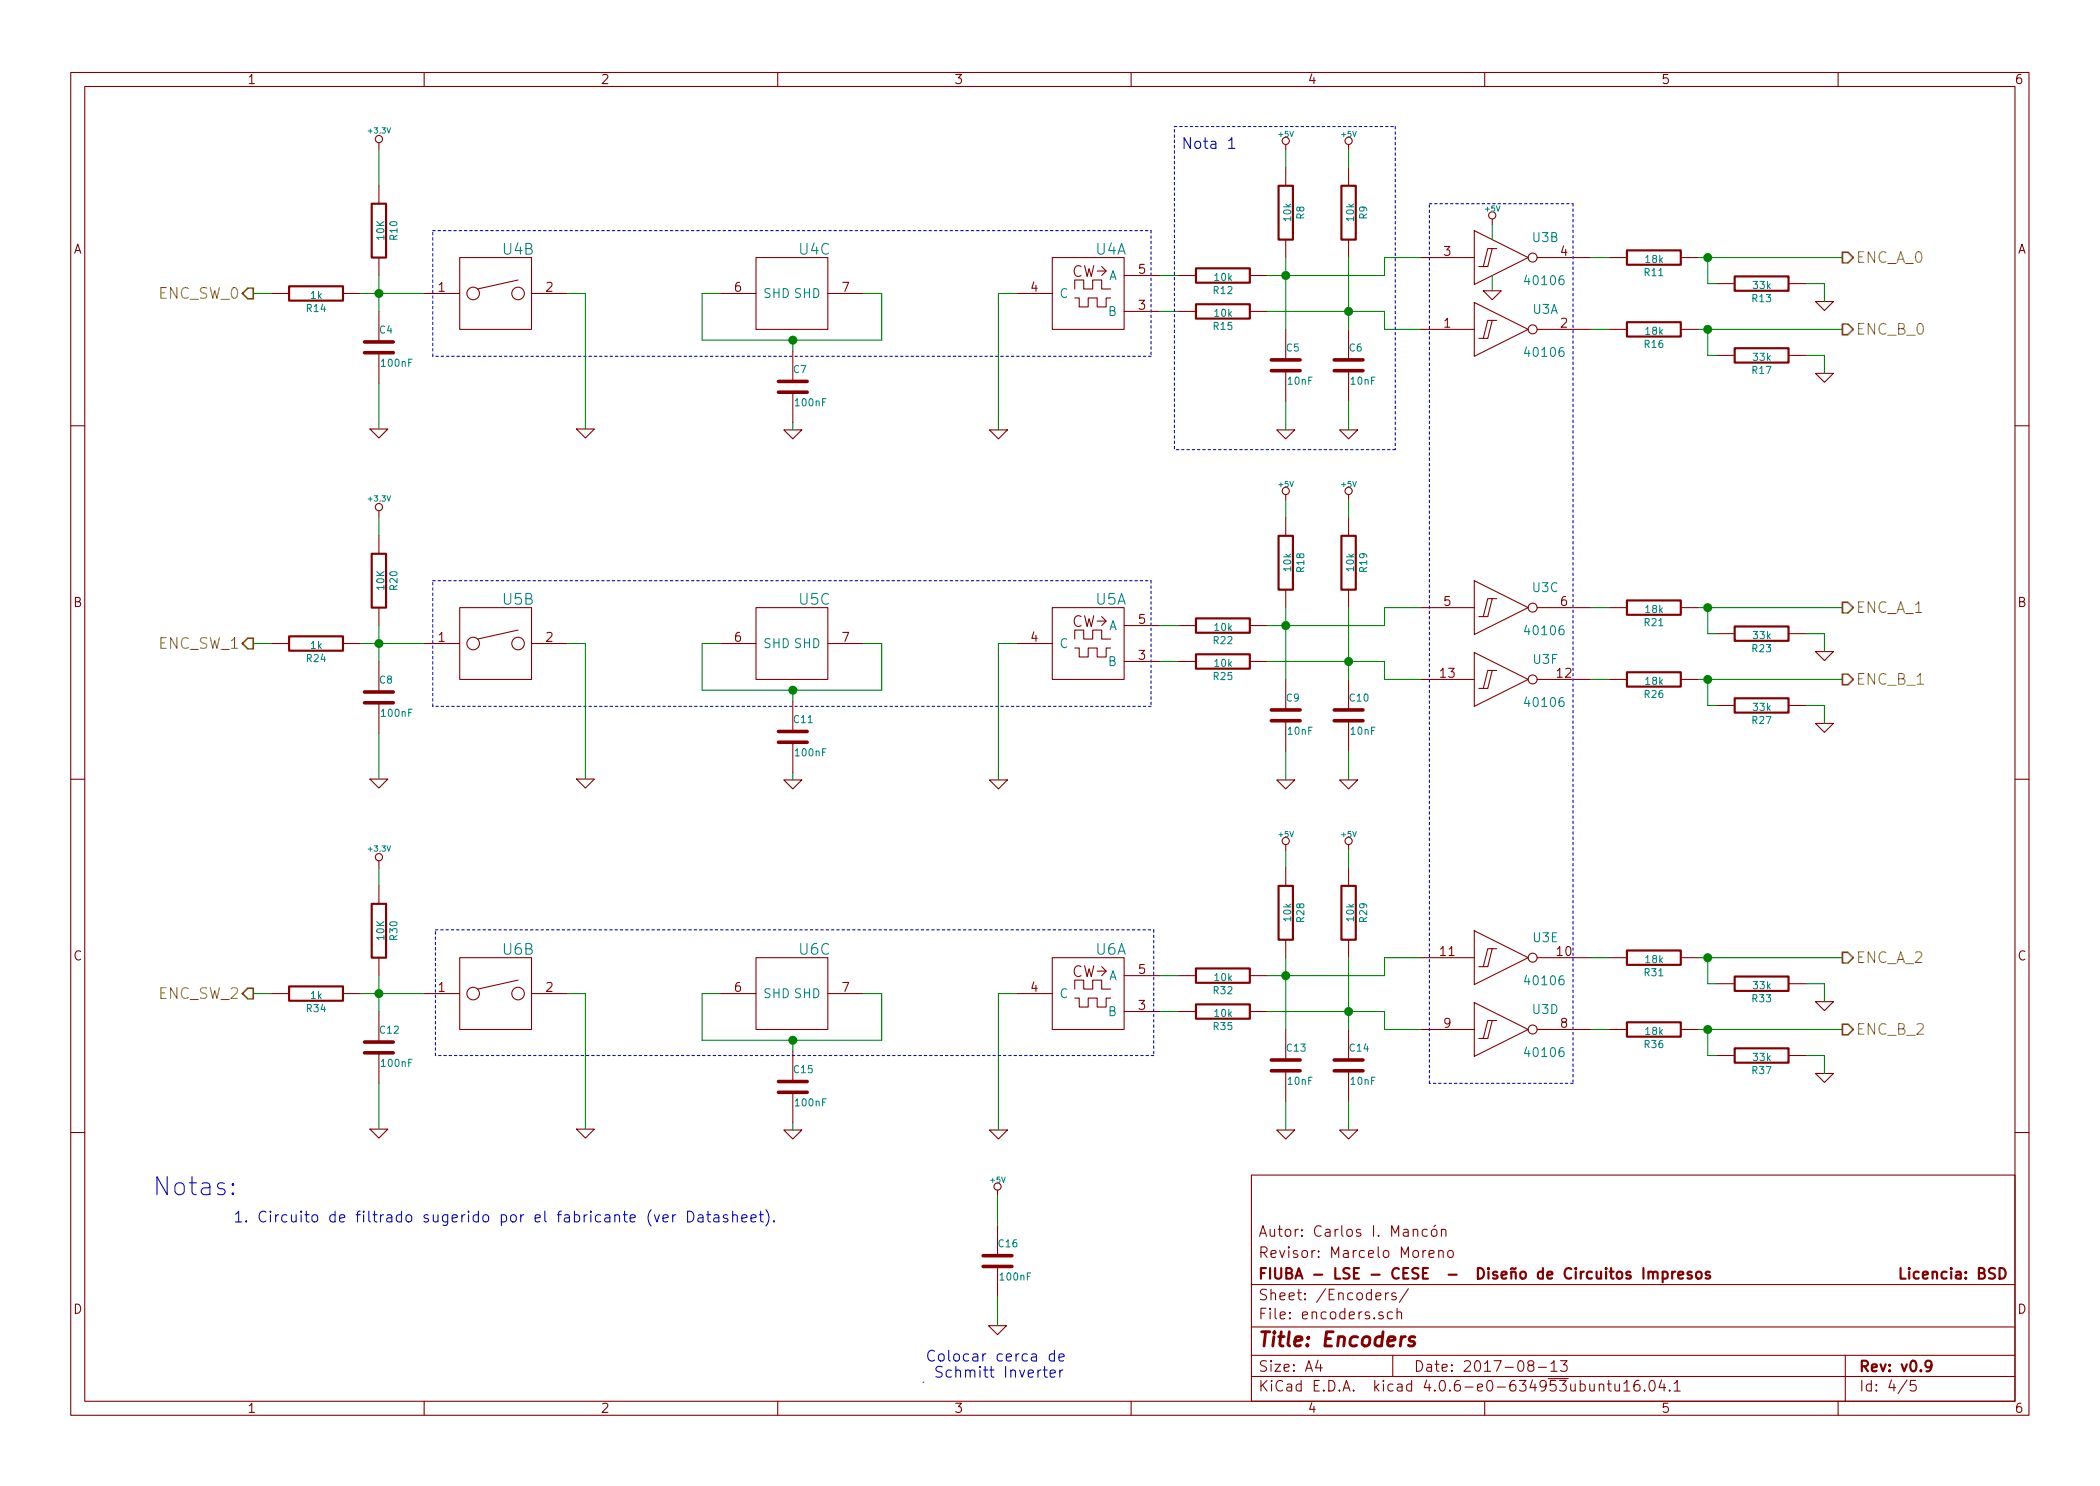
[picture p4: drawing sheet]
<svg xmlns="http://www.w3.org/2000/svg" width="297mm" height="210mm" viewBox="0 0 297 210" stroke-linecap="round" stroke-linejoin="round" font-family="sans-serif">
<g fill="none" stroke="#840000" stroke-width=".15">
<path d="M10 10.3h277v189.9h-277zM12 12.2h273v186.1h-273zM60 10.3v1.9M110 10.3v1.9M160 10.3v1.9M210 10.3v1.9M260 10.3v1.9M53.6 20.2v1M53.6 26.3v2.5M53.6 36.4v2.6M65 36.4h10.2v10.2h-10.2zM73.3 39.6l-5.7 1.3"/>
<path d="M106.9 36.4h10.2v10.2h-10.2zM148.8 36.4h10.2v10.2h-10.2zM155.8 37.7l.7 .6h-1.3M156.5 38.3l-.7 .7M159 39h5.1M166.6 39h2.6M176.8 39h2.5M181.9 20.4v.8M181.9 23.7v2.6M181.9 33.9v2.5M190.8 20.4v.8M190.8 23.7v2.6"/>
<path d="M190.8 33.9v2.5M200.9 36.4h7.6M208.5 32.6l7.7 3.8-7.7 3.9zM209.2 37.7h.6M210.4 35.2h.7l-.7 2.5h-.6zM211.1 31v.7M211.1 35.2h.6M217.4 36.4h7.6M227.6 36.4h2.5M237.7 36.4h2.6M38.4 41.5h2.5M48.5 41.5h2.6"/>
<path d="M53.6 44.1v4.3M53.6 49.9v4.3M59.9 41.5h5.1M75.2 41.5h5.1M101.9 41.5h5M112.1 49.7v4.3M112.1 55.5v4.3M117.1 41.5h5.1M143.8 41.5h5M152 40.9v-1.3h1.3v1.3h1.3v-1.3h1.2v1.3h1.3M152 42.2h.7v1.2h1.2v-1.2h1.3v1.2h1.3v-1.2h.6M159 44.1h5.1"/>
<path d="M166.6 44.1h2.6M176.8 44.1h2.5M181.9 46.6v4.3M181.9 52.4v4.4M190.8 46.6v4.3M190.8 52.4v4.4M200.9 46.6h7.6M208.5 42.8l7.7 3.8-7.7 3.8zM209.2 47.9h.6M209.8 41.1h2.5l-1.2 1.3zM210.4 45.3h.7l-.7 2.6h-.6zM211.1 45.3h.6"/>
<path d="M217.4 46.6h7.6M227.6 46.6h2.5M237.7 46.6h2.6M242.8 50.3h2.6M242.8 40.1h2.6M253 50.3h2.5M253 40.1h2.5M256.8 52.8h2.5l-1.2 1.3zM256.8 42.7h2.5l-1.2 1.2zM10 60.2h2M52.3 60.7h2.6l-1.3 1.3zM53.6 72.3v1"/>
<path d="M53.6 75.8v2.6M81.5 60.7h2.6l-1.3 1.3zM110.9 60.8h2.5l-1.3 1.3zM140 60.8h2.5l-1.3 1.3zM180.6 60.8h2.5l-1.2 1.3zM181.9 70v.7M181.9 73.3v2.5M189.5 60.8h2.5l-1.2 1.3zM190.8 70v.7M190.8 73.3v2.5M285 60.2h2M38.4 91.1h2.5"/>
<path d="M48.5 91.1h2.6M53.6 86v2.5M53.6 93.6v4.3M53.6 99.4v4.4M59.9 91.1h5.1M65 86h10.2v10.1h-10.2zM73.3 89.1l-5.7 1.3M75.2 91.1h5.1M101.9 91.1h5M106.9 86h10.2v10.1h-10.2zM112.1 99.2v4.3M117.1 91.1h5.1"/>
<path d="M143.8 91.1h5M148.8 86h10.2v10.1h-10.2zM152 90.4v-1.3h1.3v1.3h1.3v-1.3h1.2v1.3h1.3M152 91.7h.7v1.3h1.2v-1.3h1.3v1.3h1.3v-1.3h.6M155.8 87.2l.7 .7h-1.3M156.5 87.9l-.7 .6M159 93.6h5.1M159 88.5h5.1M166.6 93.6h2.6M166.6 88.5h2.6M176.8 93.6h2.5M176.8 88.5h2.5"/>
<path d="M181.9 83.4v2.6M181.9 96.1v4.4M190.8 83.4v2.6M190.8 96.1v4.4M200.9 86h7.6M200.9 96.1h7.6M208.5 82.2l7.7 3.8-7.7 3.8zM208.5 92.3l7.7 3.8-7.7 3.8zM209.2 87.2h.6M209.2 97.4h.6M210.4 84.7h.7l-.7 2.5h-.6zM210.4 94.9h.7l-.7 2.5h-.6z"/>
<path d="M211.1 84.7h.6M211.1 94.9h.6M217.4 86h7.6M217.4 96.1h7.6M227.6 86h2.5M227.6 96.1h2.5M237.7 86h2.6M237.7 96.1h2.6M242.8 99.8h2.6M242.8 89.7h2.6M253 99.8h2.5M253 89.7h2.5"/>
<path d="M256.8 92.2h2.5l-1.2 1.3zM10 110.3h2M52.3 110.2h2.6l-1.3 1.3zM81.5 110.2h2.6l-1.3 1.3zM110.9 110.4h2.5l-1.3 1.2zM112.1 105v4.3M140 110.4h2.5l-1.3 1.2zM180.6 110.4h2.5l-1.2 1.2zM181.9 119.5v.8M181.9 102v4.3M189.5 110.4h2.5l-1.2 1.2zM190.8 119.5v.8"/>
<path d="M190.8 102v4.3M256.8 102.4h2.5l-1.2 1.2zM285 110.3h2M53.6 121.8v1M53.6 125.3v2.6M53.6 135.5v2.5M65 135.5h10.2v10.2h-10.2zM73.3 138.7l-5.7 1.2M106.9 135.5h10.2v10.2h-10.2zM148.8 135.5h10.2v10.2h-10.2zM152 139.9v-1.2h1.3v1.2h1.3v-1.2h1.2v1.2h1.3M155.8 136.8l.7 .6h-1.3"/>
<path d="M156.5 137.4l-.7 .6M159 138h5.1M166.6 138h2.6M176.8 138h2.5M181.9 122.8v2.5M181.9 133v2.5M190.8 122.8v2.5M190.8 133v2.5M200.9 135.5h7.6M208.5 131.7l7.7 3.8-7.7 3.8zM209.2 136.8h.6M210.4 134.2h.7l-.7 2.6h-.6z"/>
<path d="M211.1 134.2h.6M217.4 135.5h7.6M227.6 135.5h2.5M237.7 135.5h2.6M242.8 139.2h2.6M253 139.2h2.5M38.4 140.6h2.5M48.5 140.6h2.6M52.3 159.8h2.6l-1.3 1.2zM53.6 143.1v4.3M53.6 149v4.3M59.9 140.6h5.1"/>
<path d="M75.2 140.6h5.1M81.5 159.8h2.6l-1.3 1.2zM101.9 140.6h5M110.9 159.9h2.5l-1.3 1.3zM112.1 148.7v4.3M112.1 154.6v4.3M117.1 140.6h5.1M140 159.9h2.5l-1.3 1.3zM143.8 140.6h5M152 141.2h.7v1.3h1.2v-1.3h1.3v1.3h1.3v-1.3h.6M159 143.1h5.1M166.6 143.1h2.6"/>
<path d="M176.8 143.1h2.5M180.6 159.9h2.5l-1.2 1.3zM181.9 145.7v4.3M181.9 151.5v4.3M189.5 159.9h2.5l-1.2 1.3zM190.8 145.7v4.3M190.8 151.5v4.3M200.9 145.7h7.6M208.5 141.9l7.7 3.8-7.7 3.8zM209.2 146.9h.6M210.4 144.4h.7l-.7 2.5h-.6zM211.1 144.4h.6"/>
<path d="M217.4 145.7h7.6M227.6 145.7h2.5M237.7 145.7h2.6M242.8 149.3h2.6M253 149.3h2.5M256.8 151.9h2.5l-1.2 1.3zM256.8 141.7h2.5l-1.2 1.3zM10 160.2h2M141.1 168.4v.8M141.1 173.3v4.4M141.1 179.2v4.3M177 166.3h108v32h-108z"/>
<path d="M199.9 174.1a.38 .38 0 0 1 .6 0v.8M201.9 174l-.5-.1-.2 .3v.6l.2 .1 .5-.1M202.1 177.4l.7-.1v-.3l-.4-.1-.3 .2 .1 .7 .2 .1 .4-.1M202.5 174.1a.41 .41 0 0 1 .8 .1v.4a.41 .41 0 0 1-.4 .3 .41 .41 0 0 1-.4-.3zM203 173.3l-.2 .3M203.5 177.1a.38 .38 0 0 1 .6 0v.8M203.5 176.9v1M203.9 174.1a.38 .38 0 0 1 .6 0v.8M203.9 173.9v1M204.9 177.1a.41 .41 0 0 1 .7 .1v.4a.41 .41 0 0 1-.4 .3 .41 .41 0 0 1-.4-.3zM285 160.2h2M60 198.3v1.9"/>
<path d="M110 198.3v1.9M139.8 187.6h2.6l-1.3 1.2zM160 198.3v1.9M177 194.8h108M177 191.8h108M177 187.8h108M177 181.8h108M186.4 192.5l-.3 1h.9M186.8 193v1M195.6 185.7a.37 .37 0 0 0-.6 .1v.1a.54 .54 0 0 0 .6 .3l.1 .1-.1 .2-.1 .1-.5-.1M196 182.9v1M196.4 182.9l-.3 .1-.1 .2"/>
<path d="M197 185.7l-.5-.1-.3 .3 .1 .6 .2 .1 .5-.1M197 191.8v3M197.4 183a.37 .37 0 0 0-.6 .1v.1a.54 .54 0 0 0 .6 .3l.1 .1-.1 .2-.1 .1-.5-.1M197.6 185.7a.38 .38 0 0 1 .6 .1v.8M197.6 185.1v1.5M199.2 182.3l-1.3 2M210 198.3v1.9M216.4 193.2l-.3-.3 .1-.2 .2-.2 .4 .1 .2 .2-.1 .2-.2 .2h-.3a.48 .48 0 0 0-.2 .7l.2 .1h.3l.2-.1a.48 .48 0 0 0-.2-.7M217.6 193.5h1.1M219.4 193l.4-.5v1.5M219.4 194h.8M220.7 192.5h1l-.5 .6 .4 .1 .1 .2-.1 .5-.2 .1h-.4l-.3-.1"/>
<path d="M226.2 196a.38 .38 0 0 1 .6 0v.8M226.2 195.8v1M227.4 195.8h.5M227.6 195.3v1.3l.2 .2h.1M228.4 195.8l.1 .9a.4 .4 0 0 0 .6 0M229.1 195.8v1M229.7 195.8l.4-.5v1.5M229.7 196.8h.9M231.8 195.3a.59 .59 0 0 0-.7 .7l.1 .7 .2 .1h.3l.2-.1 .1-.5-.2-.2-.4-.1-.3 .3M232.6 196.7h.1l-.1 .1-.1-.1h.1v.1M233.4 195.5a.35 .35 0 0 1 .4-.2 .35 .35 0 0 1 .2 .3 .77 .77 0 0 1-.4 1.2 .9 .9 0 0 1-.2-1.3zM235 195.2l-.3 1.1h.9"/>
<path d="M235.4 195.8v1M236.2 196.7v.1l-.1-.1h.1v.1M236.8 195.8l.4-.5v1.5M236.8 196.8h.9M260 198.3v1.9M261 191.8v6.5M269.7 195.2l-1.2 2M271 195.3h-.7l-.1 .7a.62 .62 0 0 1 .7 0l.1 .2v.5l-.2 .1h-.4l-.2-.1"/>
<circle cx="53.6" cy="19.7" r=".51"/>
<circle cx="181.9" cy="19.9" r=".51"/>
<circle cx="190.8" cy="19.9" r=".51"/>
<circle cx="211.1" cy="30.5" r=".51"/>
<circle cx="216.8" cy="36.4" r=".63"/>
<circle cx="66.9" cy="41.5" r=".89"/>
<circle cx="73.3" cy="41.5" r=".89"/>
<circle cx="216.8" cy="46.6" r=".63"/>
<circle cx="53.6" cy="71.7" r=".51"/>
<circle cx="181.9" cy="69.5" r=".51"/>
<circle cx="190.8" cy="69.5" r=".51"/>
<circle cx="66.9" cy="91.1" r=".89"/>
<circle cx="73.3" cy="91.1" r=".89"/>
<circle cx="216.8" cy="96.1" r=".63"/>
<circle cx="216.8" cy="86" r=".63"/>
<circle cx="181.9" cy="119" r=".51"/>
<circle cx="190.8" cy="119" r=".51"/>
<circle cx="53.6" cy="121.3" r=".51"/>
<circle cx="216.8" cy="135.5" r=".63"/>
<circle cx="66.9" cy="140.6" r=".89"/>
<circle cx="73.3" cy="140.6" r=".89"/>
<circle cx="216.8" cy="145.7" r=".63"/>
<circle cx="141.1" cy="167.9" r=".51"/>
</g>
<g fill="none" stroke="#840000" stroke-width=".3">
<path d="M52.6 28.8h2v7.6h-2zM169.2 38h7.6v2h-7.6zM180.8 26.3h2.1v7.6h-2.1zM189.7 26.3h2.1v7.6h-2.1zM230.1 35.4h7.6v2.1h-7.6zM245.4 39.1h7.6v2h-7.6zM40.9 40.5h7.6v2h-7.6zM169.2 43h7.6v2.1h-7.6zM230.1 45.6h7.6v2h-7.6zM245.4 49.3h7.6v2h-7.6zM52.6 78.4h2v7.6h-2zM180.8 75.8h2.1v7.6h-2.1z"/>
<path d="M189.7 75.8h2.1v7.6h-2.1zM40.9 90h7.6v2.1h-7.6zM169.2 87.5h7.6v2h-7.6zM169.2 92.6h7.6v2h-7.6zM230.1 95.1h7.6v2h-7.6zM230.1 85h7.6v2h-7.6zM245.4 98.8h7.6v2h-7.6zM245.4 88.6h7.6v2.1h-7.6zM40.9 139.6h7.6v2h-7.6zM52.6 127.9h2v7.6h-2zM169.2 137h7.6v2.1h-7.6zM180.8 125.3h2.1v7.7h-2.1z"/>
<path d="M189.7 125.3h2.1v7.7h-2.1zM230.1 134.5h7.6v2h-7.6zM245.4 138.2h7.6v2h-7.6zM169.2 142.1h7.6v2h-7.6zM230.1 144.6h7.6v2.1h-7.6zM245.4 148.3h7.6v2.1h-7.6zM232.5 179.4v1.5M233.2 179.9v1M235.2 179.9v1.5M236.5 179.9v1M237 179.9l-.3 .1-.2 .2M268.8 179.4v1.5h.7"/>
<path d="M270.1 179.4l-.1 .1 .1 .1v-.1v-.1v.2M270.1 179.9v1M273.4 179.9v1M276 179.4l-.1 .1 .1 .1 .1-.1-.1-.1v.2M276 179.9v1M282.2 179.5l-.2-.1-.5 .1a.35 .35 0 0 0-.2 .4 .35 .35 0 0 0 .3 .2l.4 .2a.35 .35 0 0 1 .2 .3 .35 .35 0 0 1-.3 .3l-.6-.1M282.8 179.4a.76 .76 0 0 1 .9 .8 .76 .76 0 0 1-.9 .7zM233.2 180.1a.38 .38 0 0 1 .6 0v.8M233.8 180.1a.36 .36 0 0 1 .3-.2 .36 .36 0 0 1 .4 .2v.8M235.2 180a.48 .48 0 0 1 .6 .1l.1 .1-.1 .6a.48 .48 0 0 1-.6 0M237.4 180.4l.7-.1-.1-.3-.4-.1-.2 .2 .1 .7 .1 .1 .4-.1M239.3 180a.37 .37 0 0 0-.6 .1v.1a.54 .54 0 0 0 .6 .3v.1v.2l-.2 .1-.4-.1"/>
<path d="M240 180.1a.41 .41 0 0 1 .7 .1v.4a.41 .41 0 0 1-.4 .3 .41 .41 0 0 1-.4-.3zM241.8 180a.37 .37 0 0 0-.6 .1v.1a.54 .54 0 0 0 .6 .3l.1 .1-.1 .2-.1 .1-.5-.1M271.4 180l-.4-.1-.3 .3 .1 .6 .2 .1 .4-.1M272 180.4l.7-.1-.1-.3-.4-.1-.2 .2 .1 .7 .1 .1 .4-.1M273.2 193.2l-.3 .3h-.3l-.3-.3v-.4l.2-.2 .4-.1 .2 .2a1.19 1.19 0 0 1-.2 1.2l-.4 .1M273.4 180.1a.38 .38 0 0 1 .6 0v.8M275.3 180l-.4-.1-.3 .3 .1 .6 .2 .1 .4-.1M276.7 180l.2-.1 .4 .1v.9M277.3 180.3l-.4 .1-.3 .2 .1 .2 .2 .1 .4-.1M278.1 180.8v.1l-.1-.1h.1v.1M278.1 180v.1h-.1l.1-.1v.1M279.9 180.1h.6a.35 .35 0 0 0 .2-.4 .35 .35 0 0 0-.3-.3h-.5v1.5h.6a.4 .4 0 0 0 .3-.4 .4 .4 0 0 0-.4-.4"/>
</g>
<path d="M200.1 189.2l-.5-.1-.1 .1-.2 .3 .3 .3 .4 .1 .1 .3-.1 .1-.2 .1-.6-.1" fill="none" stroke="#840000" stroke-width=".41"/>
<g fill="none" stroke="#840000" stroke-width=".51">
<path d="M51.6 49.9h4M51.6 48.4h4M110.1 55.5h4.1M110.1 54h4.1M179.8 52.4h4.1M179.8 50.9h4.1M188.7 52.4h4.1M188.7 50.9h4.1M51.6 99.4h4M51.6 97.9h4M110.1 105h4.1M110.1 103.5h4.1"/>
<path d="M179.8 102h4.1M179.8 100.5h4.1M188.7 102h4.1M188.7 100.5h4.1M51.6 149h4M51.6 147.4h4M110.1 154.6h4.1M110.1 153h4.1M179.8 151.5h4.1M179.8 150h4.1M188.7 151.5h4.1M188.7 150h4.1"/>
<path d="M139.1 179.2h4M139.1 177.7h4"/>
</g>
<path d="M260.6 35.7h.8l.7 .7-.7 .8h-.8zM35.1 40.8h.7v1.5h-.7l-.8-.8zM260.6 45.8h.8l.7 .8-.7 .8h-.8zM35.1 90.3h.7v1.5h-.7l-.8-.7zM260.6 85.2h.8l.7 .8-.7 .7h-.8zM260.6 95.4h.8l.7 .7-.7 .8h-.8zM35.1 139.8h.7v1.5h-.7l-.8-.7zM260.6 134.7h.8l.7 .8-.7 .8h-.8zM260.6 144.9h.8l.7 .8-.7 .7h-.8z" fill="none" stroke="#848400" stroke-width=".25"/>
<g fill="none" stroke="#0000c2" stroke-width=".15">
<path d="M173.8 19.9l.4-.4v1.5M173.8 21h.9M32.9 168.8l.2 .1-.2 .1-.1-.1 .1-.1v.2M32.9 167.5l.2 .1-.2 .1-.1-.1 .1-.1v.2M93.8 172.4l.7-.2-.1-.2-.4-.1-.2 .2 .1 .7 .1 .1 .4-.1M95.1 171.9v1M95.6 171.9l-.3 .1-.2 .2M97.3 171.4a.77 .77 0 0 1 .9 .7 .77 .77 0 0 1-.9 .8zM98.8 172l.1-.1 .5 .1v.9M99.4 172.2l-.5 .1a.3 .3 0 0 0-.2 .3 .3 .3 0 0 0 .2 .3l.5-.1M99.9 171.9h.6M100.2 171.4v1.3v.1l.3 .1"/>
<path d="M101 172l.2-.1 .4 .1 .1 .9M101.7 172.2l-.5 .1a.3 .3 0 0 0-.3 .3 .3 .3 0 0 0 .3 .3l.5-.1M102.9 172l-.4-.1-.2 .2 .1 .2 .5 .2 .1 .1-.1 .2-.1 .1-.5-.1M103.6 172a.38 .38 0 0 1 .7 .1v.8M103.6 171.4v1.5M104.9 172.4l.8-.2-.1-.2-.4-.1-.3 .2 .1 .7 .2 .1 .4-.1M106.2 172.4l.8-.2-.1-.2-.4-.1-.3 .2 .1 .7 .2 .1 .4-.1M107.4 171.9h.6M107.6 171.4v1.3l.1 .1 .3 .1M108.3 171.2a1.75 1.75 0 0 1 0 2.3M109.5 172.7l.1 .1-.1 .1-.1-.1 .1-.1v.2M147.2 193.8l-.2 .1-.2 .3"/>
<path d="M147.5 193.8h.6M147.8 193.3v1.4v.1l.3 .1M148.5 194.4l.8-.2-.1-.3-.4-.1-.3 .3 .1 .7 .2 .1 .4-.1M149.1 191.6a.48 .48 0 0 0-.6 .1l-.1 .6a.48 .48 0 0 0 .7 .2M149.1 191.1v1.5M149.8 192.1l.7-.2-.1-.3h-.4l-.2 .2 .1 .7 .1 .1 .4-.1M149.9 193.8v1.1M150.3 193.8l-.2 .1-.2 .3"/>
</g>
<g fill="none" stroke="#008400" stroke-width=".15">
<path d="M53.6 21.2v5.1M53.6 39v5.1M164.1 39h2.5M181.9 21.2v2.5M181.9 36.4v10.2M190.8 21.2v2.5M190.8 36.4v10.2M200.9 36.4h-5.1v2.6h-16.5M211.1 31.7v2.2M211.1 39v2.1M225 36.4h2.6M240.3 36.4h20.3"/>
<path d="M241.6 36.4v3.7h1.2M35.8 41.5h2.6M51.1 41.5h8.8M53.6 54.2v6.5M80.3 41.5h2.5v19.2M101.9 41.5h-2.6v6.6h25.4v-6.6h-2.5M112.1 48.1v1.6M112.1 59.8v1M143.8 41.5h-2.6v19.3M164.1 44.1h2.5M179.3 44.1h16.5v2.5h5.1M181.9 56.8v4"/>
<path d="M190.8 56.8v4M225 46.6h2.6M240.3 46.6h20.3M241.6 46.6v3.7h1.2M255.5 40.1h2.6v2.6M255.5 50.3h2.6v2.5M53.6 73.3v2.5M181.9 70.7v2.6M190.8 70.7v2.6M35.8 91.1h2.6M51.1 91.1h8.8M53.6 88.5v5.1"/>
<path d="M80.3 91.1h2.5v19.1M101.9 91.1h-2.6v6.6h25.4v-6.6h-2.5M112.1 97.7v1.5M143.8 91.1h-2.6v19.3M164.1 88.5h2.5M164.1 93.6h2.5M179.3 93.6h16.5v2.5h5.1M181.9 86v10.1M190.8 86v10.1M200.9 86h-5.1v2.5h-16.5M225 96.1h2.6M225 86h2.6"/>
<path d="M240.3 96.1h20.3M240.3 86h20.3M241.6 86v3.7h1.2M241.6 96.1v3.7h1.2M255.5 89.7h2.6v2.5M255.5 99.8h2.6v2.6M53.6 103.8v6.4M112.1 109.3v1.1M181.9 106.3v4.1M190.8 106.3v4.1M53.6 122.8v2.5M53.6 138v5.1"/>
<path d="M164.1 138h2.5M181.9 120.3v2.5M181.9 135.5v10.2M190.8 120.3v2.5M190.8 135.5v10.2M200.9 135.5h-5.1v2.5h-16.5M225 135.5h2.6M240.3 135.5h20.3M241.6 135.5v3.7h1.2M255.5 139.2h2.6v2.5M35.8 140.6h2.6M51.1 140.6h8.8"/>
<path d="M53.6 153.3v6.5M80.3 140.6h2.5v19.2M101.9 140.6h-2.6v6.6h25.4v-6.6h-2.5M112.1 147.2v1.5M112.1 158.9v1M143.8 140.6h-2.6v19.3M164.1 143.1h2.5M179.3 143.1h16.5v2.6h5.1M181.9 155.8v4.1M190.8 155.8v4.1M225 145.7h2.6M240.3 145.7h20.3"/>
<path d="M241.6 145.7v3.6h1.2M255.5 149.3h2.6v2.6M141.1 169.2v4.1M141.1 183.5v4.1"/>
</g>
<g fill="none" stroke="#0000c2" stroke-width=".15" stroke-dasharray=".3 .4">
<path d="M166.1 17.9h31.3M197.4 17.9v45.7M61.2 32.6h101.6M162.8 32.6v17.8M202.2 28.8h20.3M222.5 28.8v124.5M61.2 50.4v-17.8M162.8 50.4h-101.6M166.1 63.5v-45.6M197.4 63.6h-31.3M61.2 82.2h101.6M61.2 99.9v-17.7"/>
<path d="M162.8 82.2v17.7M162.8 99.9h-101.6M61.6 131.6h101.6M163.2 131.6v17.7M61.6 149.3v-17.7M163.2 149.3h-101.6M202.2 153.3v-124.5M222.5 153.3h-20.3M130.7 195.6h-.1"/>
</g>
<g fill="#008400" stroke="#008400" stroke-width=".25">
<circle cx="53.6" cy="41.5" r=".51"/>
<circle cx="53.6" cy="91.1" r=".51"/>
<circle cx="53.6" cy="140.6" r=".51"/>
<circle cx="181.9" cy="39" r=".51"/>
<circle cx="190.8" cy="44.1" r=".51"/>
<circle cx="181.9" cy="88.5" r=".51"/>
<circle cx="190.8" cy="93.6" r=".51"/>
<circle cx="181.9" cy="138" r=".51"/>
<circle cx="190.8" cy="143.1" r=".51"/>
<circle cx="112.1" cy="147.2" r=".51"/>
<circle cx="112.1" cy="48.1" r=".51"/>
<circle cx="112.1" cy="97.7" r=".51"/>
<circle cx="241.6" cy="145.7" r=".51"/>
<circle cx="241.6" cy="135.5" r=".51"/>
<circle cx="241.6" cy="96.1" r=".51"/>
<circle cx="241.6" cy="86" r=".51"/>
<circle cx="241.6" cy="46.6" r=".51"/>
<circle cx="241.6" cy="36.4" r=".51"/>
</g>
<text font-size="3.5" fill="#0000c2" x="21.6" y="169.2">Notas:</text>
<text font-size="2.8" fill="#840000" x="178" y="190.5">Title: Encoders</text>
<g font-size="2.1" fill="#0000c2">
<text x="167.1" y="21.1">Nota 1</text>
<text x="33" y="173">1. Circuito de filtrado sugerido por el fabricante (ver Datasheet).</text>
<text x="130.9" y="192.7">Colocar cerca de</text>
<text x="131.5" y="194.9">Schmitt Inverter</text>
</g>
<g font-size="2.1" fill="#008484">
<text x="71.2" y="36">U4B</text>
<text x="113.1" y="36">U4C</text>
<text x="155" y="36">U4A</text>
<text x="71.2" y="85.6">U5B</text>
<text x="113.1" y="85.6">U5C</text>
<text x="155" y="85.6">U5A</text>
<text x="71.2" y="135.1">U6B</text>
<text x="113.1" y="135.1">U6C</text>
<text x="155" y="135.1">U6A</text>
</g>
<g font-size="2.1" fill="#840000">
<text x="151.5" y="39.2">CW</text>
<text x="151.5" y="88.7">CW</text>
<text x="151.5" y="138.2">CW</text>
<text x="178" y="178">Revisor: Marcelo Moreno</text>
<text x="178" y="175">Autor: Carlos I. Mancón</text>
<text x="178" y="184">Sheet: /Encoders/</text>
<text x="178" y="181">FIUBA - LSE - CESE - Diseño de Circuitos Impresos</text>
<text x="178" y="186.7">File: encoders.sch</text>
<text x="178" y="196.9">KiCad E.D.A. kicad 4.0.6-e0-634953ubuntu16.04.1</text>
<text x="178" y="194.1">Size: A4</text>
<text x="200" y="194.1">Date: 2017-08-13</text>
<text x="263" y="194.1">Rev: v0.9</text>
<text x="263" y="196.9">Id: 4/5</text>
</g>
<g font-size="2.1" fill="#848400">
<text x="262.5" y="37.2">ENC_A_0</text>
<text x="22.5" y="42.3">ENC_SW_0</text>
<text x="262.5" y="47.4">ENC_B_0</text>
<text x="262.5" y="86.7">ENC_A_1</text>
<text x="22.5" y="91.8">ENC_SW_1</text>
<text x="262.5" y="96.9">ENC_B_1</text>
<text x="262.5" y="136.3">ENC_A_2</text>
<text x="22.5" y="141.3">ENC_SW_2</text>
<text x="262.5" y="146.4">ENC_B_2</text>
</g>
<g font-size="1.8" fill="#840000">
<text x="35" y="11.9">1</text>
<text x="85" y="11.9">2</text>
<text x="135" y="11.9">3</text>
<text x="185" y="11.9">4</text>
<text x="235" y="11.9">5</text>
<text x="285" y="11.9">6</text>
<text x="10.4" y="35.9">A</text>
<text x="285.4" y="35.9">A</text>
<text x="62" y="41.3">1</text>
<text x="77.2" y="41.3">2</text>
<text x="103.9" y="41.3">6</text>
<text x="119.2" y="41.3">7</text>
<text x="145.8" y="41.3">4</text>
<text x="161.1" y="38.7">5</text>
<text x="204.2" y="36.2">3</text>
<text x="220.8" y="36.2">4</text>
<text x="161.1" y="43.8">3</text>
<text x="204.2" y="46.3">1</text>
<text x="220.8" y="46.3">2</text>
<text x="10.4" y="85.9">B</text>
<text x="161.1" y="88.3">5</text>
<text x="204.2" y="85.7">5</text>
<text x="220.8" y="85.7">6</text>
<text x="285.4" y="85.9">B</text>
<text x="62" y="90.8">1</text>
<text x="77.2" y="90.8">2</text>
<text x="103.9" y="90.8">6</text>
<text x="119.2" y="90.8">7</text>
<text x="145.8" y="90.8">4</text>
<text x="161.1" y="93.3">3</text>
<text x="203.8" y="95.9">13</text>
<text x="220.3" y="95.9">12</text>
<text x="10.4" y="135.9">C</text>
<text x="161.1" y="137.8">5</text>
<text x="203.8" y="135.2">11</text>
<text x="220.3" y="135.2">10</text>
<text x="285.4" y="135.9">C</text>
<text x="62" y="140.3">1</text>
<text x="77.2" y="140.3">2</text>
<text x="103.9" y="140.3">6</text>
<text x="119.2" y="140.3">7</text>
<text x="145.8" y="140.3">4</text>
<text x="161.1" y="142.9">3</text>
<text x="204.2" y="145.4">9</text>
<text x="220.8" y="145.4">8</text>
<text x="10.4" y="185.9">D</text>
<text x="285.4" y="185.9">D</text>
<text x="35" y="199.9">1</text>
<text x="85" y="199.9">2</text>
<text x="135" y="199.9">3</text>
<text x="185" y="199.9">4</text>
<text x="235" y="199.9">5</text>
<text x="285" y="199.9">6</text>
</g>
<g font-size="1.8" fill="#008484">
<text x="216.8" y="34.2">U3B</text>
<text x="156.7" y="39.6">A</text>
<text x="216" y="40.3">40106</text>
<text x="107.9" y="42.2">SHD SHD</text>
<text x="149.9" y="42.2">C</text>
<text x="156.7" y="44.7">B</text>
<text x="216.8" y="44.4">U3A</text>
<text x="216" y="50.5">40106</text>
<text x="216.8" y="83.8">U3C</text>
<text x="156.7" y="89.1">A</text>
<text x="216" y="89.9">40106</text>
<text x="107.9" y="91.7">SHD SHD</text>
<text x="149.9" y="91.7">C</text>
<text x="156.7" y="94.2">B</text>
<text x="216.9" y="93.9">U3F</text>
<text x="216" y="100">40106</text>
<text x="216.9" y="133.3">U3E</text>
<text x="107.9" y="141.2">SHD SHD</text>
<text x="149.9" y="141.2">C</text>
<text x="156.7" y="143.8">B</text>
<text x="156.7" y="138.7">A</text>
<text x="216" y="139.4">40106</text>
<text x="216.8" y="143.5">U3D</text>
<text x="216" y="149.5">40106</text>
</g>
<g font-size="1.4" fill="#008484">
<text x="54.4" y="33.9" transform="rotate(-90 54.4 33.9)">10K</text>
<text x="56.2" y="33.9" transform="rotate(-90 56.2 33.9)">R10</text>
<text x="182.6" y="31.2" transform="rotate(-90 182.6 31.2)">10k</text>
<text x="184.5" y="31" transform="rotate(-90 184.5 31)">R8</text>
<text x="191.5" y="31.2" transform="rotate(-90 191.5 31.2)">10k</text>
<text x="193.4" y="31" transform="rotate(-90 193.4 31)">R9</text>
<text x="171.7" y="41.6">R12</text>
<text x="171.8" y="39.7">10k</text>
<text x="232.6" y="39.1">R11</text>
<text x="232.8" y="37.2">18k</text>
<text x="248" y="40.9">33k</text>
<text x="43.4" y="44.1">R14</text>
<text x="43.9" y="42.3">1k</text>
<text x="53.7" y="47.2">C4</text>
<text x="171.7" y="46.7">R15</text>
<text x="171.8" y="44.8">10k</text>
<text x="232.8" y="47.4">18k</text>
<text x="247.9" y="42.7">R13</text>
<text x="54.1" y="51.9">100nF</text>
<text x="112.2" y="52.8">C7</text>
<text x="182" y="49.7">C5</text>
<text x="190.9" y="49.7">C6</text>
<text x="232.6" y="49.2">R16</text>
<text x="247.9" y="52.9">R17</text>
<text x="248" y="51">33k</text>
<text x="112.6" y="57.5">100nF</text>
<text x="182.2" y="54.4">10nF</text>
<text x="191.1" y="54.4">10nF</text>
<text x="54.4" y="83.4" transform="rotate(-90 54.4 83.4)">10K</text>
<text x="56.2" y="83.5" transform="rotate(-90 56.2 83.5)">R20</text>
<text x="182.6" y="80.8" transform="rotate(-90 182.6 80.8)">10k</text>
<text x="184.5" y="80.9" transform="rotate(-90 184.5 80.9)">R18</text>
<text x="191.5" y="80.8" transform="rotate(-90 191.5 80.8)">10k</text>
<text x="193.4" y="80.9" transform="rotate(-90 193.4 80.9)">R19</text>
<text x="171.8" y="89.3">10k</text>
<text x="232.6" y="88.6">R21</text>
<text x="232.8" y="86.7">18k</text>
<text x="43.4" y="93.7">R24</text>
<text x="43.9" y="91.8">1k</text>
<text x="171.7" y="91.1">R22</text>
<text x="171.8" y="94.4">10k</text>
<text x="247.9" y="92.3">R23</text>
<text x="248" y="90.4">33k</text>
<text x="53.7" y="96.7">C8</text>
<text x="54.1" y="101.4">100nF</text>
<text x="171.7" y="96.2">R25</text>
<text x="182" y="99.3">C9</text>
<text x="190.9" y="99.3">C10</text>
<text x="232.6" y="98.7">R26</text>
<text x="232.8" y="96.9">18k</text>
<text x="248" y="100.6">33k</text>
<text x="112.3" y="102.3">C11</text>
<text x="112.6" y="107">100nF</text>
<text x="182.2" y="104">10nF</text>
<text x="191.1" y="104">10nF</text>
<text x="247.9" y="102.4">R27</text>
<text x="182.6" y="130.3" transform="rotate(-90 182.6 130.3)">10k</text>
<text x="184.5" y="130.4" transform="rotate(-90 184.5 130.4)">R28</text>
<text x="191.5" y="130.3" transform="rotate(-90 191.5 130.3)">10k</text>
<text x="193.4" y="130.4" transform="rotate(-90 193.4 130.4)">R29</text>
<text x="54.4" y="133" transform="rotate(-90 54.4 133)">10K</text>
<text x="56.2" y="133" transform="rotate(-90 56.2 133)">R30</text>
<text x="232.8" y="136.3">18k</text>
<text x="43.4" y="143.2">R34</text>
<text x="43.9" y="141.3">1k</text>
<text x="171.7" y="140.7">R32</text>
<text x="171.8" y="138.8">10k</text>
<text x="171.8" y="143.9">10k</text>
<text x="232.6" y="138.1">R31</text>
<text x="247.9" y="141.8">R33</text>
<text x="248" y="139.9">33k</text>
<text x="53.8" y="146.2">C12</text>
<text x="171.7" y="145.7">R35</text>
<text x="182" y="148.8">C13</text>
<text x="190.9" y="148.8">C14</text>
<text x="232.6" y="148.3">R36</text>
<text x="232.8" y="146.4">18k</text>
<text x="54.1" y="150.9">100nF</text>
<text x="112.3" y="151.8">C15</text>
<text x="182.2" y="153.5">10nF</text>
<text x="191.1" y="153.5">10nF</text>
<text x="247.9" y="152">R37</text>
<text x="248" y="150.1">33k</text>
<text x="112.6" y="156.5">100nF</text>
<text x="141.3" y="176.5">C16</text>
<text x="141.6" y="181.2">100nF</text>
</g>
<g font-size="1.1" fill="#008484">
<text x="52.2" y="18.9">+3,3V</text>
<text x="180.9" y="19.4">+5V</text>
<text x="189.8" y="19.4">+5V</text>
<text x="210.1" y="29.9">+5V</text>
<text x="52.2" y="70.9">+3,3V</text>
<text x="180.9" y="68.9">+5V</text>
<text x="189.8" y="68.9">+5V</text>
<text x="180.9" y="118.4">+5V</text>
<text x="189.8" y="118.4">+5V</text>
<text x="52.2" y="120.5">+3,3V</text>
<text x="140.1" y="167.3">+5V</text>
</g>
</svg>
